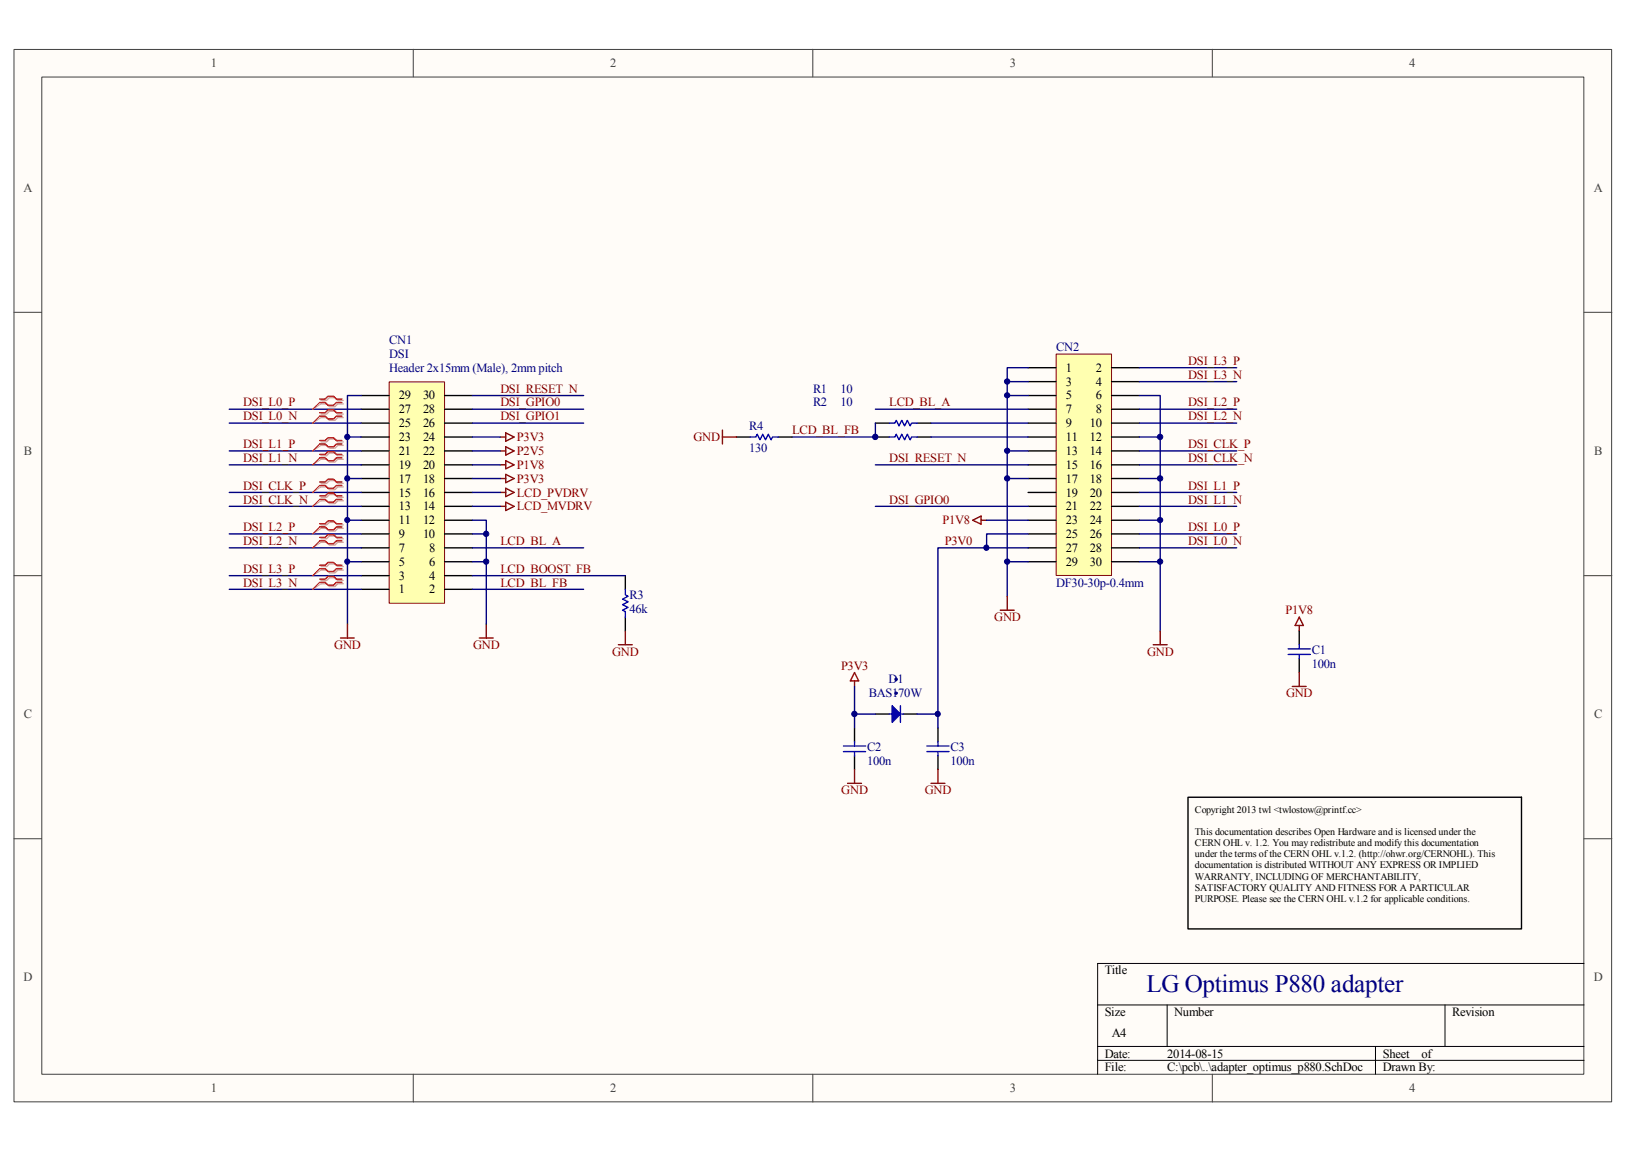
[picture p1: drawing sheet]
<svg xmlns="http://www.w3.org/2000/svg" width="297mm" height="210mm" viewBox="0 0 297 210" stroke-linecap="round" stroke-linejoin="round" font-family="sans-serif">
<path d="M2.6 9.1h291.8v192.1h-291.8z" fill="#fffcf8"/>
<path d="M2.6 9h291.8v192.2h-291.8z" fill="none" stroke="#404040" stroke-width=".18"/>
<path d="M7.7 14.1h281.6v182.1h-281.6z" fill="#fffcf8"/>
<g fill="none" stroke="#404040" stroke-width=".18">
<path d="M7.6 14.1h281.7v182.1h-281.7zM75.5 9v5M148.5 9v5M221.4 9v5M2.6 57h5M289.3 57h5.1M2.6 105.1h5M289.3 105.1h5.1M2.6 153.2h5M289.3 153.2h5.1M75.5 196.2v5.1M148.5 196.2v5.1"/>
<path d="M221.4 196.2v5.1"/>
</g>
<path d="M289.3 175.9h-88.8v20.3M200.5 183.5h88.8M200.5 191.1h88.8M200.5 193.6h88.8M213.2 183.5v7.6M251.2 191.1v5.1M263.9 183.5v7.6" fill="none" stroke="#000" stroke-width=".18"/>
<path d="M71.1 69.8h10.1v40.4h-10.1z" fill="#ffffb0"/>
<path d="M71.1 69.7h10.1v40.5h-10.1z" fill="none" stroke="#800000" stroke-width=".18"/>
<g fill="none" stroke="#000" stroke-width=".25">
<path d="M66 79.8h5M66 77.3h5M66 74.7h5M66 72.2h5M81.2 79.8h5.1M81.2 77.3h5.1M81.2 74.7h5.1M81.2 72.2h5.1M66 97.5h5M66 95h5M66 92.5h5M66 89.9h5"/>
<path d="M66 87.4h5M66 84.9h5M66 82.3h5M81.2 97.5h5.1M81.2 95h5.1M81.2 92.5h5.1M81.2 89.9h5.1M81.2 87.4h5.1M81.2 84.9h5.1M81.2 82.3h5.1M66 107.6h5M66 105.1h5"/>
<path d="M66 102.6h5M66 100h5M81.2 107.6h5.1M81.2 105.1h5.1M81.2 102.6h5.1M81.2 100h5.1M114.2 105.1v2.5M114.2 112.7v2.5M217 145.6h60.9v24h-60.9z"/>
</g>
<g fill="none" stroke="#000080" stroke-width=".25">
<path d="M41.9 74.7h24.1M41.9 77.3h24.1M63.5 79.8h2.5M66 72.2h-2.5v41.8M86.3 74.7h20.3M86.3 77.3h20.3M86.3 72.2h20.3M86.3 79.8h5.1M41.9 82.3h24.1M41.9 84.9h24.1M41.9 97.5h24.1M41.9 89.9h24.1"/>
<path d="M41.9 92.5h24.1M63.5 87.4h2.5M63.5 95h2.5M86.3 95h2.5v19M86.3 82.3h5.1M86.3 84.9h5.1M86.3 97.5h2.5M86.3 89.9h5.1M86.3 92.5h5.1M86.3 87.4h5.1M41.9 100h24.1M41.9 105.1h24.1"/>
<path d="M41.9 107.6h24.1M63.5 102.6h2.5M86.3 100h20.3M86.3 105.1h27.9M86.3 107.6h20.3M86.3 102.6h2.5"/>
</g>
<g fill="none" stroke="#800000" stroke-width=".25">
<path d="M91.4 79.8h1M92.4 79l1.5 .8-1.5 .8zM91.4 82.3h1M91.4 84.9h1M91.4 87.4h1M91.4 89.9h1M91.4 92.5h1M92.4 81.6l1.5 .7-1.5 .8zM92.4 84.1l1.5 .8-1.5 .7zM92.4 86.6l1.5 .8-1.5 .7zM92.4 89.2l1.5 .7-1.5 .8zM92.4 91.7l1.5 .8-1.5 .7z"/>
<path d="M62.2 116.5h2.5M63.5 114v2.5M87.6 116.5h2.5M88.8 114v2.5M113 117.7h2.5M114.2 115.2v2.5"/>
</g>
<g fill="none" stroke="#d0a19e" stroke-width=".25">
<path d="M58.6 73.1h1.1l.5-.5h1l.5 .5h1M58.6 73.8h1.1l.5 .5h1l.5-.5h1M58.6 75.6h1.1l.5-.5h1l.5 .5h1M58.6 76.3h1.1l.5 .5h1l.5-.5h1M58.6 80.7h1.1l.5-.5h1l.5 .5h1M58.6 81.3h1.1l.5 .5h1l.5-.5h1M58.6 83.2h1.1l.5-.5h1l.5 .5h1M58.6 83.9h1.1l.5 .5h1l.5-.5h1M58.6 88.3h1.1l.5-.5h1l.5 .5h1M58.6 88.9h1.1l.5 .5h1l.5-.5h1M58.6 90.8h1.1l.5-.5h1l.5 .5h1M58.6 91.4h1.1l.5 .6h1l.5-.6h1"/>
<path d="M58.6 95.8h1.1l.5-.4h1l.5 .4h1M58.6 96.5h1.1l.5 .5h1l.5-.5h1M58.6 98.4h1.1l.5-.5h1l.5 .5h1M58.6 99h1.1l.5 .5h1l.5-.5h1M58.6 103.5h1.1l.5-.5h1l.5 .5h1M58.6 104.1h1.1l.5 .5h1l.5-.5h1M58.6 106h1.1l.5-.5h1l.5 .5h1M58.6 106.6h1.1l.5 .5h1l.5-.5h1"/>
</g>
<path d="M58.6 73.8l-1.5 .9M58.6 76.3l-1.5 1M58.6 81.3l-1.5 1M58.6 83.9l-1.5 1M58.6 88.9l-1.5 1M58.6 91.4l-1.5 1.1M58.6 96.5l-1.5 1M58.6 99l-1.5 1M58.6 104.1l-1.5 1M58.6 106.6l-1.5 1" fill="none" stroke="#d0a19e" stroke-width=".18"/>
<g fill="none" stroke="#f00" stroke-width=".25">
<path d="M58.4 72.9h1l.5-.5h1l.5 .5h1.1M58.4 73.5h1l.5 .5h1l.5-.5h1.1M58.4 75.4h1l.5-.5h1l.5 .5h1.1M58.4 76h1l.5 .5h1l.5-.5h1.1M58.4 80.4h1l.5-.5h1l.5 .5h1.1M58.4 81.1h1l.5 .5h1l.5-.5h1.1M58.4 83h1l.5-.5h1l.5 .5h1.1M58.4 83.6h1l.5 .5h1l.5-.5h1.1M58.4 88h1l.5-.5h1l.5 .5h1.1M58.4 88.7h1l.5 .5h1l.5-.5h1.1M58.4 90.6h1l.5-.6h1l.5 .6h1.1M58.4 91.2h1l.5 .5h1l.5-.5h1.1"/>
<path d="M58.4 95.6h1l.5-.5h1l.5 .5h1.1M58.4 96.2h1l.5 .5h1l.5-.5h1.1M58.4 98.1h1l.5-.5h1l.5 .5h1.1M58.4 98.8h1l.5 .5h1l.5-.5h1.1M58.4 103.2h1l.5-.5h1l.5 .5h1.1M58.4 103.8h1l.5 .6h1l.5-.6h1.1M58.4 105.8h1l.5-.6h1l.5 .6h1.1M58.4 106.3h1l.5 .6h1l.5-.6h1.1"/>
</g>
<path d="M58.4 73.5l-1.3 1.2M58.4 76l-1.3 1.3M58.4 81.1l-1.3 1.2M58.4 83.6l-1.3 1.3M58.4 88.7l-1.3 1.2M58.4 91.2l-1.3 1.3M58.4 96.2l-1.3 1.3M58.4 98.8l-1.3 1.2M58.4 103.8l-1.3 1.3M58.4 106.3l-1.3 1.3" fill="none" stroke="#f00" stroke-width=".18"/>
<path d="M114.2 107.6v1l.5 .3-1 .5 1 .5-1 .5 1 .5-1 .5 .5 .3v1" fill="none" stroke="#00f" stroke-width=".25"/>
<path d="M193 64.7h10v40.4h-10z" fill="#ffffb0"/>
<path d="M192.9 64.7h10.1v40.4h-10.1z" fill="none" stroke="#800000" stroke-width=".18"/>
<g fill="none" stroke="#000" stroke-width=".25">
<path d="M159.9 77.3h2.5M159.9 79.8h2.5M167.5 77.3h2.6M167.5 79.8h2.6M187.8 67.1h5.1M187.8 69.7h5.1M187.8 72.2h5.1M187.8 74.7h5.1M187.8 77.3h5.1M187.8 79.8h5.1M203 67.1h5.1M203 69.7h5.1"/>
<path d="M203 72.2h5.1M203 74.7h5.1M203 77.3h5.1M203 79.8h5.1M187.8 82.3h5.1M187.8 84.9h5.1M187.8 87.4h5.1M187.8 89.9h5.1M187.8 92.5h5.1M187.8 95h5.1M187.8 97.5h5.1M203 82.3h5.1"/>
<path d="M203 84.9h5.1M203 87.4h5.1M203 89.9h5.1M203 92.5h5.1M203 95h5.1M203 97.5h5.1M187.8 100h5.1M187.8 102.6h5.1M203 100h5.1M203 102.6h5.1M237.3 115.2v2.5M156.1 132.9v2.6"/>
<path d="M156.1 138v2.5M159.9 130.4h2.5M165 130.4h2.5M171.3 132.9v2.6M171.3 138v2.5M237.3 120.3v2.5"/>
</g>
<g fill="none" stroke="#000080" stroke-width=".25">
<path d="M159.9 77.3v2.5h-15.2M159.9 74.7h27.9M170.1 77.3h17.7M170.1 79.8h17.7M184 69.7h3.8M184 72.2h3.8M187.8 67.1h-3.8v41.8M159.9 84.9h27.9M159.9 92.5h27.9M180.2 95h7.6M184 82.3h3.8M184 87.4h3.8"/>
<path d="M187.8 97.5h-7.6v2.5h7.6M184 102.6h3.8M156.1 125.4v7.5"/>
</g>
<path d="M177.7 95l1.5-.8v1.5zM179.2 95h1M182.7 111.4h2.6M184 108.9v2.5M237.3 112.7l.8 1.5h-1.5zM237.3 114.2v1M156.1 122.8l.7 1.5h-1.5zM156.1 124.3v1.1M236 125.4h2.6M237.3 122.8v2.6M154.8 143h2.6M156.1 140.5v2.5" fill="none" stroke="#800000" stroke-width=".25"/>
<g fill="none" stroke="#00f" stroke-width=".25">
<path d="M162.4 77.3h1.1l.2-.5 .5 1 .5-1 .5 1 .5-1 .5 1 .3-.5h1M162.4 79.8h1.1l.2-.5 .5 1 .5-1 .5 1 .5-1 .5 1 .3-.5h1M235.3 118.5h4M235.3 119.5h4M237.3 117.7v.8M237.3 119.5v.8M154.1 136.2h4M154.1 137.2h4M156.1 135.5v.7M156.1 137.2v.8M162.4 130.4h2.6M169.3 136.2h4.1"/>
<path d="M169.3 137.2h4.1M171.3 135.5v.7M171.3 137.2v.8"/>
</g>
<path d="M162.9 128.9l1.6 1.5-1.6 1.5z" fill="#00f"/>
<path d="M162.9 128.9l1.6 1.5-1.6 1.5zM164.5 128.9v3" fill="none" stroke="#00f" stroke-width=".25"/>
<path d="M163.5 123.9h.3v.3h-.3z" fill-rule="evenodd" fill="#000080"/>
<path d="M163.5 123.9h.3v.3h-.3z" fill="none" stroke="#000080" stroke-width=".18"/>
<path d="M163.5 126.4h.3v.3h-.3z" fill-rule="evenodd" fill="#000080"/>
<path d="M163.5 126.4h.3v.3h-.3z" fill="none" stroke="#000080" stroke-width=".18"/>
<g fill="none" stroke="#000080" stroke-width=".25">
<path d="M208.1 72.2h3.8v43M208.1 79.8h3.8M208.1 67.1h17.8M208.1 69.7h17.8M208.1 74.7h17.8M208.1 77.3h17.8M208.1 87.4h3.8M208.1 95h3.8M208.1 82.3h17.8M208.1 84.9h17.8M208.1 89.9h17.8M208.1 92.5h17.8"/>
<path d="M208.1 97.5h17.8M180.2 100h-8.9v30.4M208.1 102.6h3.8M208.1 100h17.8M156.1 130.4h3.8M167.5 130.4h3.8v2.5"/>
</g>
<path d="M132 78.5v2.6M132 79.8h2.5M210.6 117.7h2.6M211.9 115.2v2.5M170.1 143h2.5M171.3 140.5v2.5" fill="none" stroke="#800000" stroke-width=".25"/>
<path d="M134.5 79.8h2.5M142.1 79.8h2.6" fill="none" stroke="#000" stroke-width=".25"/>
<path d="M137 79.8h1.1l.2-.5 .5 1 .5-1 .5 1 .5-1 .5 1 .3-.5h1" fill="none" stroke="#00f" stroke-width=".25"/>
<circle cx="63.4" cy="102.6" r=".47" fill="#000080"/>
<circle cx="63.4" cy="102.6" r=".47" fill="none" stroke="#000080" stroke-width=".18"/>
<circle cx="63.4" cy="95" r=".46" fill="#000080"/>
<circle cx="63.4" cy="95" r=".46" fill="none" stroke="#000080" stroke-width=".18"/>
<circle cx="63.4" cy="87.4" r=".48" fill="#000080"/>
<circle cx="63.4" cy="87.4" r=".48" fill="none" stroke="#000080" stroke-width=".18"/>
<circle cx="63.4" cy="79.8" r=".48" fill="#000080"/>
<circle cx="63.4" cy="79.8" r=".48" fill="none" stroke="#000080" stroke-width=".18"/>
<circle cx="88.8" cy="102.6" r=".49" fill="#000080"/>
<circle cx="88.8" cy="102.6" r=".49" fill="none" stroke="#000080" stroke-width=".18"/>
<circle cx="88.8" cy="97.5" r=".49" fill="#000080"/>
<circle cx="88.8" cy="97.5" r=".49" fill="none" stroke="#000080" stroke-width=".18"/>
<circle cx="156.1" cy="130.4" r=".49" fill="#000080"/>
<circle cx="156.1" cy="130.4" r=".49" fill="none" stroke="#000080" stroke-width=".18"/>
<circle cx="159.9" cy="79.8" r=".49" fill="#000080"/>
<circle cx="159.9" cy="79.8" r=".49" fill="none" stroke="#000080" stroke-width=".18"/>
<circle cx="171.3" cy="130.4" r=".48" fill="#000080"/>
<circle cx="171.3" cy="130.4" r=".48" fill="none" stroke="#000080" stroke-width=".18"/>
<circle cx="180.2" cy="100" r=".48" fill="#000080"/>
<circle cx="180.2" cy="100" r=".48" fill="none" stroke="#000080" stroke-width=".18"/>
<circle cx="184" cy="102.6" r=".48" fill="#000080"/>
<circle cx="184" cy="102.6" r=".48" fill="none" stroke="#000080" stroke-width=".18"/>
<circle cx="184" cy="87.4" r=".48" fill="#000080"/>
<circle cx="184" cy="87.4" r=".48" fill="none" stroke="#000080" stroke-width=".18"/>
<circle cx="184" cy="82.3" r=".48" fill="#000080"/>
<circle cx="184" cy="82.3" r=".48" fill="none" stroke="#000080" stroke-width=".18"/>
<circle cx="184" cy="72.2" r=".47" fill="#000080"/>
<circle cx="184" cy="72.2" r=".47" fill="none" stroke="#000080" stroke-width=".18"/>
<circle cx="184" cy="69.7" r=".48" fill="#000080"/>
<circle cx="184" cy="69.7" r=".48" fill="none" stroke="#000080" stroke-width=".18"/>
<circle cx="211.9" cy="102.6" r=".49" fill="#000080"/>
<circle cx="211.9" cy="102.6" r=".49" fill="none" stroke="#000080" stroke-width=".18"/>
<circle cx="211.9" cy="95" r=".48" fill="#000080"/>
<circle cx="211.9" cy="95" r=".48" fill="none" stroke="#000080" stroke-width=".18"/>
<circle cx="211.9" cy="87.4" r=".49" fill="#000080"/>
<circle cx="211.9" cy="87.4" r=".49" fill="none" stroke="#000080" stroke-width=".18"/>
<circle cx="211.9" cy="79.8" r=".49" fill="#000080"/>
<circle cx="211.9" cy="79.8" r=".49" fill="none" stroke="#000080" stroke-width=".18"/>
<text font-size="4.6" fill="#000080" x="209.4" y="181.2">LG Optimus P880 adapter</text>
<g font-size="2.3" fill="#404040">
<text x="38.5" y="12.2">1</text>
<text x="111.5" y="12.2">2</text>
<text x="184.4" y="12.2">3</text>
<text x="257.4" y="12.2">4</text>
<text x="4.3" y="35">A</text>
<text x="291.1" y="35">A</text>
<text x="4.4" y="83.1">B</text>
<text x="291.2" y="83.1">B</text>
<text x="4.4" y="131.2">C</text>
<text x="291.2" y="131.2">C</text>
<text x="4.3" y="179.2">D</text>
<text x="291.1" y="179.2">D</text>
<text x="38.5" y="199.4">1</text>
<text x="111.5" y="199.4">2</text>
<text x="184.4" y="199.4">3</text>
<text x="257.4" y="199.4">4</text>
</g>
<g font-size="2.3" fill="#000080">
<text x="71.1" y="62.8">CN1</text>
<text x="71.1" y="65.4">DSI</text>
<text x="192.9" y="64.1">CN2</text>
<text x="71.1" y="67.9">Header 2x15mm (Male), 2mm pitch</text>
<text x="148.5" y="71.7">R1</text>
<text x="153.5" y="71.7">10</text>
<text x="148.5" y="74.2">R2</text>
<text x="153.5" y="74.2">10</text>
<text x="136.8" y="82.6">130</text>
<text x="136.8" y="78.5">R4</text>
<text x="192.9" y="107.1">DF30-30p-0.4mm</text>
<text x="115" y="111.9">46k</text>
<text x="115" y="109.4">R3</text>
<text x="239.6" y="119.5">C1</text>
<text x="162.3" y="124.8">D1</text>
<text x="239.6" y="122.1">100n</text>
<text x="158.7" y="127.3">BAS170W</text>
<text x="158.4" y="137.2">C2</text>
<text x="173.6" y="137.2">C3</text>
<text x="158.4" y="139.7">100n</text>
<text x="173.6" y="139.7">100n</text>
</g>
<g font-size="2.3" fill="#800000">
<text x="91.4" y="71.7">DSI_RESET_N</text>
<text x="217" y="66.6">DSI_L3_P</text>
<text x="217" y="69.2">DSI_L3_N</text>
<text x="44.4" y="74.2">DSI_L0_P</text>
<text x="44.4" y="76.8">DSI_L0_N</text>
<text x="91.4" y="74.2">DSI_GPIO0</text>
<text x="91.4" y="76.8">DSI_GPIO1</text>
<text x="162.4" y="74.2">LCD_BL_A</text>
<text x="217" y="74.2">DSI_L2_P</text>
<text x="217" y="76.8">DSI_L2_N</text>
<text x="44.4" y="81.8">DSI_L1_P</text>
<text x="94.4" y="80.6">P3V3</text>
<text x="94.4" y="83.1">P2V5</text>
<text x="126.7" y="80.6">GND</text>
<text x="144.7" y="79.3">LCD_BL_FB</text>
<text x="217" y="81.8">DSI_CLK_P</text>
<text x="44.4" y="84.3">DSI_L1_N</text>
<text x="44.4" y="89.4">DSI_CLK_P</text>
<text x="94.4" y="85.6">P1V8</text>
<text x="94.4" y="88.1">P3V3</text>
<text x="162.4" y="84.3">DSI_RESET_N</text>
<text x="217" y="84.3">DSI_CLK_N</text>
<text x="217" y="89.4">DSI_L1_P</text>
<text x="44.4" y="92">DSI_CLK_N</text>
<text x="94.4" y="90.7">LCD_PVDRV</text>
<text x="94.4" y="93.2">LCD_MVDRV</text>
<text x="162.4" y="92">DSI_GPIO0</text>
<text x="172.2" y="95.7">P1V8</text>
<text x="217" y="92">DSI_L1_N</text>
<text x="44.4" y="97">DSI_L2_P</text>
<text x="44.4" y="99.5">DSI_L2_N</text>
<text x="91.4" y="99.5">LCD_BL_A</text>
<text x="172.6" y="99.5">P3V0</text>
<text x="217" y="97">DSI_L0_P</text>
<text x="217" y="99.5">DSI_L0_N</text>
<text x="44.4" y="104.6">DSI_L3_P</text>
<text x="44.4" y="107.1">DSI_L3_N</text>
<text x="91.4" y="104.6">LCD_BOOST_FB</text>
<text x="91.4" y="107.1">LCD_BL_FB</text>
<text x="181.6" y="113.5">GND</text>
<text x="234.8" y="112.2">P1V8</text>
<text x="61.1" y="118.5">GND</text>
<text x="86.5" y="118.5">GND</text>
<text x="111.8" y="119.8">GND</text>
<text x="209.5" y="119.8">GND</text>
<text x="153.6" y="122.3">P3V3</text>
<text x="234.9" y="127.3">GND</text>
<text x="153.7" y="145.1">GND</text>
<text x="168.9" y="145.1">GND</text>
</g>
<g font-size="2.3">
<text x="194.7" y="67.9">1</text>
<text x="194.7" y="70.5">3</text>
<text x="200.2" y="67.9">2</text>
<text x="200.2" y="70.5">4</text>
<text x="72.9" y="75.5">27</text>
<text x="72.9" y="72.9">29</text>
<text x="77.3" y="75.5">28</text>
<text x="77.3" y="72.9">30</text>
<text x="194.7" y="72.9">5</text>
<text x="194.7" y="75.5">7</text>
<text x="200.2" y="72.9">6</text>
<text x="200.2" y="75.5">8</text>
<text x="72.9" y="83.1">21</text>
<text x="72.9" y="80.6">23</text>
<text x="72.9" y="78">25</text>
<text x="77.3" y="83.1">22</text>
<text x="77.3" y="80.6">24</text>
<text x="77.3" y="78">26</text>
<text x="194.7" y="78">9</text>
<text x="194.7" y="80.6">11</text>
<text x="194.7" y="83.1">13</text>
<text x="199.1" y="78">10</text>
<text x="199.1" y="80.6">12</text>
<text x="199.1" y="83.1">14</text>
<text x="72.9" y="88.1">17</text>
<text x="72.9" y="85.6">19</text>
<text x="77.3" y="88.1">18</text>
<text x="77.3" y="85.6">20</text>
<text x="194.7" y="85.6">15</text>
<text x="194.7" y="88.1">17</text>
<text x="199.1" y="85.6">16</text>
<text x="199.1" y="88.1">18</text>
<text x="72.9" y="95.7">11</text>
<text x="72.9" y="93.2">13</text>
<text x="72.9" y="90.7">15</text>
<text x="77.3" y="95.7">12</text>
<text x="77.3" y="93.2">14</text>
<text x="77.3" y="90.7">16</text>
<text x="194.7" y="90.7">19</text>
<text x="194.7" y="93.2">21</text>
<text x="194.7" y="95.7">23</text>
<text x="199.1" y="90.7">20</text>
<text x="199.1" y="93.2">22</text>
<text x="199.1" y="95.7">24</text>
<text x="72.9" y="100.8">7</text>
<text x="72.9" y="98.3">9</text>
<text x="77.3" y="98.3">10</text>
<text x="78.4" y="100.8">8</text>
<text x="194.7" y="98.3">25</text>
<text x="194.7" y="100.8">27</text>
<text x="199.1" y="98.3">26</text>
<text x="199.1" y="100.8">28</text>
<text x="72.9" y="105.8">3</text>
<text x="72.9" y="103.3">5</text>
<text x="78.4" y="105.8">4</text>
<text x="78.4" y="103.3">6</text>
<text x="194.7" y="103.3">29</text>
<text x="199.1" y="103.3">30</text>
<text x="72.9" y="108.4">1</text>
<text x="78.4" y="108.4">2</text>
<text x="201.8" y="177.9">Title</text>
<text x="201.8" y="185.5">Size</text>
<text x="214.5" y="185.5">Number</text>
<text x="265.3" y="185.5">Revision</text>
<text x="203.1" y="189.3">A4</text>
<text x="201.8" y="193.1">Date:</text>
<text x="201.8" y="195.7">File:</text>
<text x="213.2" y="193.1">2014-08-15</text>
<text x="213.2" y="195.7">C:\pcb\..\adapter_optimus_p880.SchDoc</text>
<text x="252.6" y="193.1">Sheet</text>
<text x="252.6" y="195.7">Drawn By:</text>
<text x="259.6" y="193.1">of</text>
</g>
<g font-size="1.8">
<text x="218.3" y="148.5">Copyright 2013 twl &lt;twlostow@printf.cc&gt;</text>
<text x="218.3" y="152.5">This documentation describes Open Hardware and is licensed under the</text>
<text x="218.3" y="154.6">CERN OHL v. 1.2. You may redistribute and modify this documentation</text>
<text x="218.3" y="156.6">under the terms of the CERN OHL v.1.2. (http://ohwr.org/CERNOHL). This</text>
<text x="218.3" y="158.6">documentation is distributed WITHOUT ANY EXPRESS OR IMPLIED</text>
<text x="218.3" y="160.6">WARRANTY, INCLUDING OF MERCHANTABILITY,</text>
<text x="218.3" y="162.6">SATISFACTORY QUALITY AND FITNESS FOR A PARTICULAR</text>
<text x="218.3" y="164.7">PURPOSE. Please see the CERN OHL v.1.2 for applicable conditions.</text>
</g>
</svg>
